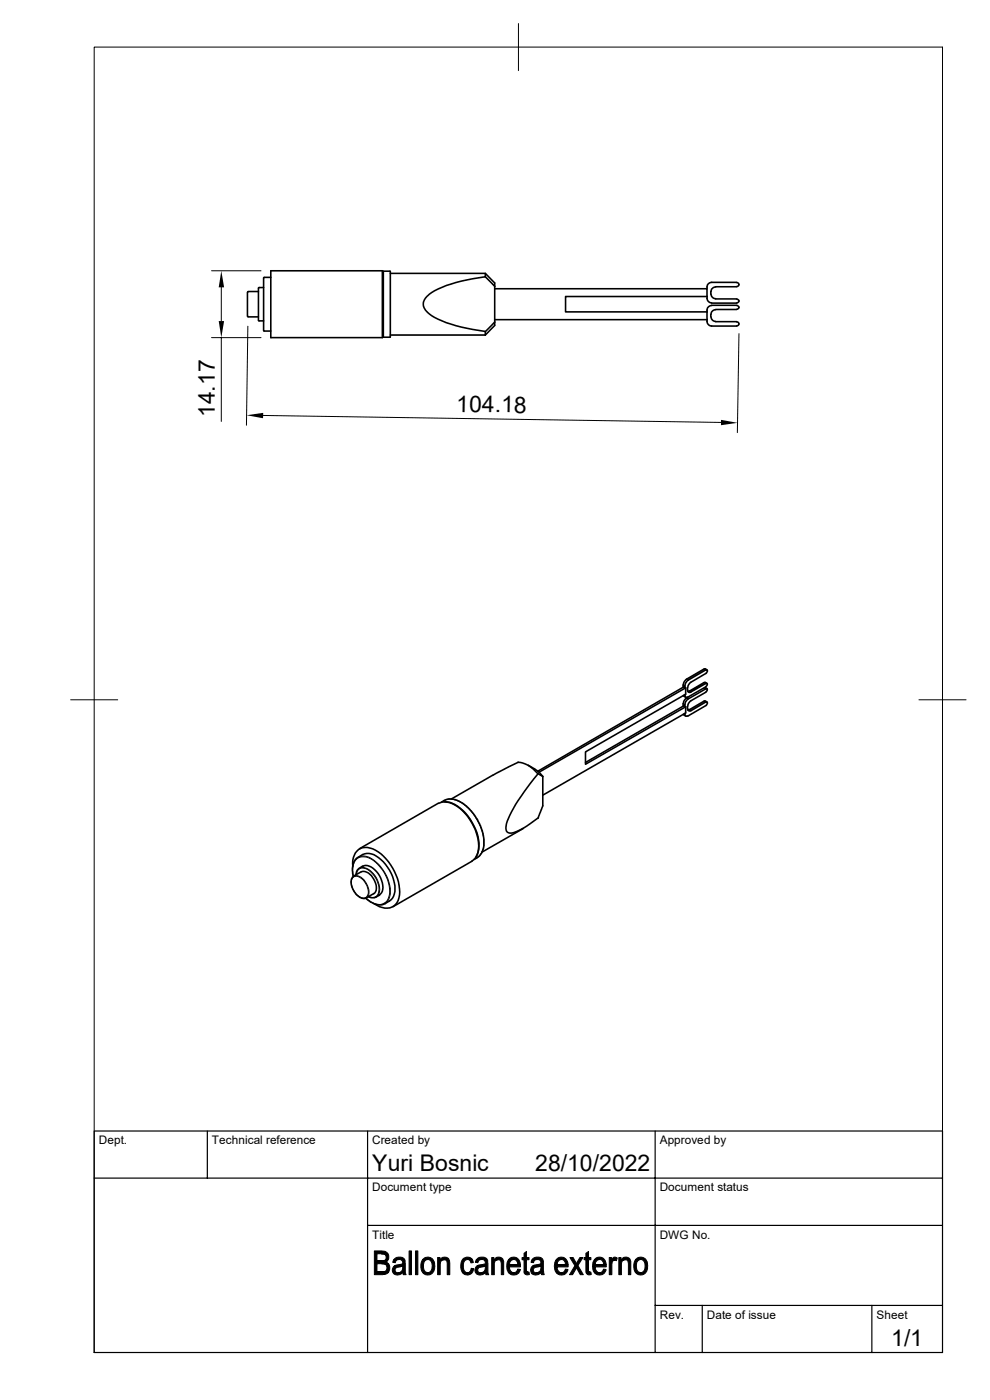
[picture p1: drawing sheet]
<svg xmlns="http://www.w3.org/2000/svg" width="210mm" height="297mm" viewBox="0 0 210 297" stroke-linecap="round" stroke-linejoin="round" font-family="sans-serif">
<g fill="none" stroke="#000" stroke-width=".34">
<path d="M55.9 58.9v11.2M57.4 57.4h23.7v14.2h-23.7zM57.4 58.8l-1.4 .1M81.3 57.5l1.5 .1-.1 13.9h-1.4zM82.8 58h20.2l1.9 2v.7M103 58v.7M103 58.7l1.9 2M103 58.7a30.1 30.1 0 0 0-11.4 3.4l-.5 .3a2.33 2.33 0 0 0 0 4.2 21.7 21.7 0 0 0 9.2 3.3l2.7 .4M156.3 59.9a.43 .43 0 0 1 .5 .5 .43 .43 0 0 1-.5 .4M156.3 59.9h-5.6l-.6 .5-.1 .9M52.5 62v5.1M52.5 67.1l.1 .1"/>
<path d="M52.6 61.9l-.1 .1M52.6 61.8h2.2M52.6 67.2h2.2M54.8 61.1v6.9M54.9 68l1 .1M55.9 61l-1 .1M56 70.1l1.4 .1M82.8 71.1h20.2M104.9 68.3v.7l-1.9 2.1M104.9 61.3h45.1v1.6M104.9 60.7v7.6M104.9 67.8h45.1"/>
<path d="M104.9 68.3l-1.2 1.3a1.43 1.43 0 0 0-.7 1.5M150 62.9h-30v3.3h30M150 62.9l.1 .9 .4 .3 .5 .2M150.8 61.8v.6M150.8 66.7v.5M150.8 67.2l.3 .7 .7 .3M150.8 62.4l.3 .7 .7 .3M151 64.8l-.5 .1-.5 .6v2.7l.3 .7 .7 .3h5.3a.45 .45 0 0 0 .5-.5 .45 .45 0 0 0-.5-.4M151 64.8h5.3M151 64.3h5.3M151.8 65.7l-.5 .1-.3 .4-.2 .5M151.8 60.9l-.5 .1-.3 .3-.2 .5"/>
<path d="M151.8 65.7h4.5M151.8 63.4h4.5M151.8 60.8h4.5M151.8 68.2h4.5M156.3 64.8l.5 .4M156.3 63.5l.5 .4M156.8 65.2l-.5 .4M156.8 63.8l-.5 .5M144.9 145.3v.5M144.9 149.3v.5M145 151.5l.2 .2M145 147.5l.2 .2"/>
<path d="M145.1 151.7l.4 .2M145.1 147.7l.4 .2M145.3 151.4l.2 .5 .5-.1M145.3 149.8l.2 .1v1.4l-30.4 17.4M145.3 145.8l.2 .1v1.4l-21.3 12.2v2.6l21.3-12.2M145.3 147.4v.1M145.3 151.3v.2M145.5 145.9l-31.2 17.9M145.8 146v.4M145.8 149.9v.5M145.9 150.3l.2 .5 .5-.1M145.9 147.9l-.7 .7-.3 .7"/>
<path d="M145.9 145.9l.1-.4 .4-.6 3.5-2.1 .1-.6-.3-.1-3.9 2.3-.4 .7-.1 .7-.2-.1-31 17.9M146.2 150.5l-.3 .1M146.2 146.6l-.3 .1M149.4 148.7l-3.2 1.9M149.4 144.8l-3.2 1.8M149.6 145.9h-.2M149.6 148.7l-.2 .1M149.6 144.8h-.2M149.6 141.9l-4 2.2-.4 .5-.3 .7M149.6 145.9l.4 .2M149.6 148.7l.4 .2M149.6 144.8l.4 .2"/>
<path d="M149.6 141.9l.4 .2M149.7 146.9l-3.3 1.9-.4 .6-.1 .5M149.7 149l.2-.1 .2 .2-.2 .5-3.9 2.3M149.7 145h.2l.2 .2M149.7 145l-3.3 1.9-.4-.1-.1-.4M149.7 148.9l-3.1 1.9M150 146.3l-.3 .5M150 145.2l-.3 .5-3.9 2.3-.4-.2-.1-.4M150.1 146.3l-.2-.2h-.2l-3.7 2.2-.6 .8-.1 .7-.2-.1-20.9 12.1M93 170.4l-16.7 9.6M93 170.4a3.9 3.9 0 0 1 4.1 .8 10.8 10.8 0 0 1 4.3 9.5 3.1 3.1 0 0 1-1.3 2M93.6 170.2l1.6-.7h1l1.2 .5 1.6 1 1.4 1.6 .8 1.1 .7 1.5 .5 1.6 .3 1.2v1.4l-.5 1.6-.6 .7-1 .6"/>
<path d="M94.3 170.1a7.5 7.5 0 0 1 5.9 4.4 8.1 8.1 0 0 1 1.1 6.8l-.3 .4M104.5 164.5l-8.7 5M109.9 161.7a6 6 0 0 1 4.2 2.4M109.9 161.7l-5.3 2.8M111 175.8l-8.7 5M112.1 162.3l1.4 .9M113.5 163.2l.8 .6 .8 1M114.1 164.1l1 .6v6.2l-1 2.7M114.1 164.2a36.4 36.4 0 0 0-6.7 10.6v.5a1.1 1.1 0 0 0 .2 1.2 1.1 1.1 0 0 0 1.3 .2 17 17 0 0 0 5.2-3.1M74.8 183.8a3.5 3.5 0 0 1 2.1-4 6.2 6.2 0 0 1 5.5 3 9.2 9.2 0 0 1 2.1 8.3 2.8 2.8 0 0 1-4 1.3l-1.1-.7M76.6 185l-1.5 .8a2.24 2.24 0 0 0-.1 3l.4 .8 .6 .5a1.62 1.62 0 0 0 1.7 .4l1.6-.9M76.7 185a2.34 2.34 0 0 1 2.6 1.5 2.44 2.44 0 0 1 0 3.1"/>
<path d="M77 183.7l-.7 .5a1.69 1.69 0 0 0-.8 1.4M77 181.3a3.4 3.4 0 0 1 3.8 1.1 8.1 8.1 0 0 1 2.9 7.3 3 3 0 0 1-2.2 2.1 3.7 3.7 0 0 1-3.9-1.3M77 181.3l-1 .6a3.6 3.6 0 0 0-1.1 4M77 183.8a2.58 2.58 0 0 1 2.9 1.1 4.4 4.4 0 0 1 1 4.5l-.4 .5M80.5 189.9l-.7 .4a1.8 1.8 0 0 1-1.6-.1M100.1 182.7l-16.7 9.7"/>
</g>
<g fill="none" stroke="#000" stroke-width=".21">
<path d="M20 10h179.9v276.9h-179.9zM110 5v10M44.9 57.4h10.5M44.9 71.6h10.5M46.9 61v7.1M46.9 71.6v17.8M52.6 69.2l-.3 21M156.8 70.8l-.4 21M55.8 88.1l97.2 1.5M15 148.5h10M144.9 149.3l.4 .2M144.9 145.3l.4 .2"/>
<path d="M145.2 151.4l.1 .1M145.2 147.4l.1 .1M145.6 148.1l.4 .2M145.6 144.1l.4 .2M146.2 150.6l.4 .2M146.2 146.6l.4 .2M149.4 145.9l.3 .2M149.4 148.7l.3 .2M149.4 144.8l.3 .2M149.4 141.9l.3 .2M194.9 148.5h10M94.2 169.8a4.1 4.1 0 0 1 4.6 1.2 10.4 10.4 0 0 1 3.7 9l-.1 .5a2.44 2.44 0 0 1-1.2 1.4"/>
<path d="M74.8 186.2l.3-.2a2.23 2.23 0 0 1 2.5 1.5 2.16 2.16 0 0 1 0 2.9 2.23 2.23 0 0 1-2.5-1.5l-.4-.9a1.88 1.88 0 0 1 .1-1.8zM75 185.9a3.5 3.5 0 0 1 .9-3.9 3.3 3.3 0 0 1 3.9 1 7.9 7.9 0 0 1 2.7 7.2 2.18 2.18 0 0 1-3.3 1.4l-1.6-1.1M75.1 185.8a2.34 2.34 0 0 1 2.6 1.6 2.44 2.44 0 0 1 0 3.1M75.6 185.6a1.45 1.45 0 0 1 .8-1.3 1.45 1.45 0 0 1 1.5 .1 4.7 4.7 0 0 1 2.2 5.5 1.43 1.43 0 0 1-1.9 .3M76 181.9a3.4 3.4 0 0 1 3.8 1 8.1 8.1 0 0 1 2.9 7.3 2.23 2.23 0 0 1-1 1.5M76.3 184.2a2.58 2.58 0 0 1 2.9 1.1 4.4 4.4 0 0 1 1.1 4.5l-.5 .5"/>
</g>
<path d="M20 239.9h179.9v47h-179.9zM44 239.9v10M78 239.9v47M139 239.9v47M20 249.9h179.9M78 260h121.9M139 276.9h60.9M149 276.9v10M185 276.9v10" fill="none" stroke="#000" stroke-width=".25"/>
<g fill="#000" stroke="#000" stroke-width=".21">
<path d="M79.4 265.4l2.3 .1 .6 .5h-2.3v1.5l2.1 .1-.2 .2 .5 .3h-2.4v1.7l2.4 .1-.4 .3-.8 .2h-1.8z" fill-rule="evenodd"/>
<path d="M80.9 266h1.4l.2 .4v.6l-.4 .6-2.1-.1h.9a.8 .8 0 0 0 1-.8 .8 .8 0 0 0-1-.7z" fill-rule="evenodd"/>
<path d="M81 268.1h1.4l.3 .6v.5l-.3 .7-2.4-.1h1.1a.89 .89 0 0 0 1-.9 .89 .89 0 0 0-1.1-.8z" fill-rule="evenodd"/>
<path d="M83.5 267.3l1.2-.1a.73 .73 0 0 0-.8 .7l-.6-.1z" fill-rule="evenodd"/>
<path d="M83.5 268.7l.2-.1h1.7l-.8 .2a.61 .61 0 0 0-.8 .5 .61 .61 0 0 0 .7 .7h.8a1.14 1.14 0 0 1-1.6 .3 1.14 1.14 0 0 1-.2-1.6z" fill-rule="evenodd"/>
<path d="M83.6 267.2a1.35 1.35 0 0 1 1.3-.5 1.35 1.35 0 0 1 1 .9l.1 2.4 .1 .4h-.5l-.1-.4h-.7l.6-.7v-.7h-1.7l1.1-.3a.55 .55 0 0 0 .6-.6 .55 .55 0 0 0-.6-.5z" fill-rule="evenodd"/>
<path d="M84.5 270h1z" fill-rule="evenodd"/>
<path d="M86.8 265.4h.5v5h-.5z" fill-rule="evenodd"/>
<path d="M88.1 265.4h.5v5h-.5z" fill-rule="evenodd"/>
<path d="M89.7 267.2h1.1a1.31 1.31 0 0 0-.9 1.9l.3 .6 .6 .3h-1.1a2.62 2.62 0 0 1 0-2.8z" fill-rule="evenodd"/>
<path d="M89.7 267.2a1.51 1.51 0 0 1 1.8-.3 1.51 1.51 0 0 1 .7 1.7 1.51 1.51 0 0 1-.7 1.7 1.51 1.51 0 0 1-1.8-.3h1.1a1.58 1.58 0 0 0 .5-2.5l-.4-.3z" fill-rule="evenodd"/>
<path d="M92.8 266.8h.5v.5h.6l-.5 .6v2.5h-.6z" fill-rule="evenodd"/>
<path d="M93.4 267.2l.8 .1z" fill-rule="evenodd"/>
<path d="M93.6 267a1.14 1.14 0 0 1 1.3-.1 1.14 1.14 0 0 1 .5 1.3v2.2h-.5l-.1-2.6a.51 .51 0 0 0-.6-.5l-.8-.1z" fill-rule="evenodd"/>
<path d="M98.3 267a1.34 1.34 0 0 1 1.9 .2h-1a1.27 1.27 0 0 0-.9 1.7l.2 .7 .3 .3 .4 .1h-1.1a2.69 2.69 0 0 1 .2-3z" fill-rule="evenodd"/>
<path d="M98.1 270l1.4-.1 .3-.2 .1-.6 .6 .1a1.34 1.34 0 0 1-.9 1.2 1.34 1.34 0 0 1-1.5-.4z" fill-rule="evenodd"/>
<path d="M99.2 267.2h1l.2 .6-.5 .1v-.1a.65 .65 0 0 0-.7-.6z" fill-rule="evenodd"/>
<path d="M101 267.3l1.2-.1a.73 .73 0 0 0-.8 .7l-.6-.1z" fill-rule="evenodd"/>
<path d="M101 268.7l.2-.1h1.8l-.8 .2a.61 .61 0 0 0-.8 .5 .61 .61 0 0 0 .6 .7h.9a1.14 1.14 0 0 1-1.6 .3 1.14 1.14 0 0 1-.3-1.6z" fill-rule="evenodd"/>
<path d="M101.1 267.2a1.35 1.35 0 0 1 1.3-.5 1.35 1.35 0 0 1 1.1 .9v2.4l.2 .4h-.6l-.1-.4h-.7l.6-.7 .1-.7h-1.8l1.1-.3a.55 .55 0 0 0 .7-.6 .55 .55 0 0 0-.7-.5z" fill-rule="evenodd"/>
<path d="M102 270h1z" fill-rule="evenodd"/>
<path d="M104.3 266.8h.5v.5h.5l-.3 .2-.1 .5v2.4h-.6z" fill-rule="evenodd"/>
<path d="M104.8 267.3h.9z" fill-rule="evenodd"/>
<path d="M105 267a1.12 1.12 0 0 1 1.4-.1 1.12 1.12 0 0 1 .4 1.3v2.2h-.5l-.1-2.9-.4-.2-.9-.1z" fill-rule="evenodd"/>
<path d="M107.9 267.2h1.1l-.6 .2-.3 .9h2.3v.5h-2.4l.3 .9 .7 .3h-1.1a2.51 2.51 0 0 1 0-2.8z" fill-rule="evenodd"/>
<path d="M107.9 267.2a1.42 1.42 0 0 1 1.6-.4 1.42 1.42 0 0 1 .9 1.5h-2.3h1.8l-.1-.5-.4-.5z" fill-rule="evenodd"/>
<path d="M107.9 270h1.4l.3-.3 .2-.5 .6 .1a1.45 1.45 0 0 1-1 1.1 1.45 1.45 0 0 1-1.5-.4z" fill-rule="evenodd"/>
<path d="M111.2 265.9l.5-.4v1.3h.5v.5h-.5v2.3l.3 .3h-.8v-2.6h-.5v-.5h.5z" fill-rule="evenodd"/>
<path d="M111.2 269.9h1l.1 .5-.4 .1a.65 .65 0 0 1-.7-.6z" fill-rule="evenodd"/>
<path d="M112.8 267.3l1.2-.1a.8 .8 0 0 0-.8 .7l-.6-.1z" fill-rule="evenodd"/>
<path d="M112.8 268.7l.2-.1h1.8l-.6 .2a.75 .75 0 0 0-.8 .2 .75 .75 0 0 0-.1 .8l.3 .2h1.1a1.16 1.16 0 0 1-1.5 .4 1.16 1.16 0 0 1-.6-1.4z" fill-rule="evenodd"/>
<path d="M112.9 267.1a1.5 1.5 0 0 1 2.3 .2l.2 3.1h-.5l-.1-.4h-.7l.6-.6 .1-.8h-1.8l1.1-.3a.56 .56 0 0 0 .7-.6 .56 .56 0 0 0-.8-.5z" fill-rule="evenodd"/>
<path d="M113.7 270h1.1z" fill-rule="evenodd"/>
<path d="M118 267.3l1.1-.1-.6 .2-.3 .9h2.3v.5h-2.3l.2 .9 .7 .3h-1.1a2.55 2.55 0 0 1 0-2.7z" fill-rule="evenodd"/>
<path d="M118.1 267.1a1.42 1.42 0 0 1 1.6-.3 1.42 1.42 0 0 1 .8 1.5h-2.3h1.8l-.2-.8-.3-.2-1.5-.1z" fill-rule="evenodd"/>
<path d="M118 270h1.4l.3-.3 .2-.5 .6 .1a1.41 1.41 0 0 1-1 1.1 1.41 1.41 0 0 1-1.5-.4z" fill-rule="evenodd"/>
<path d="M120.9 266.8h.7l2.1 3.6h-.6z" fill-rule="evenodd"/>
<path d="M122 268.5l.3 .5-.8 1.4h-.7z" fill-rule="evenodd"/>
<path d="M123 266.8h.7l-1.1 1.7-.3-.4z" fill-rule="evenodd"/>
<path d="M124.3 265.9l.5-.4v1.3h.5v.5h-.5v2.4l.3 .2h-.8v-.2v-2.4h-.4v-.5h.4z" fill-rule="evenodd"/>
<path d="M124.3 269.9h1l.1 .5h-.6l-.4-.2z" fill-rule="evenodd"/>
<path d="M126.1 267.2h1.1l-.6 .2-.3 .9h2.3v.5h-2.4l.3 .9 .7 .3h-1.1a2.51 2.51 0 0 1 0-2.8z" fill-rule="evenodd"/>
<path d="M126.2 267.1a1.42 1.42 0 0 1 1.6-.3 1.42 1.42 0 0 1 .8 1.5h-2.3h1.8l-.1-.5-.4-.5-1.5-.1z" fill-rule="evenodd"/>
<path d="M126.1 270h1.4l.3-.3 .2-.5 .6 .1a1.41 1.41 0 0 1-1 1.1 1.41 1.41 0 0 1-1.5-.4z" fill-rule="evenodd"/>
<path d="M129.2 266.8h.5v.5h.7a1.01 1.01 0 0 0-.6 1.2v1.9h-.6z" fill-rule="evenodd"/>
<path d="M130 266.9l.3-.2 .6 .1-.1 .7-1.1-.2z" fill-rule="evenodd"/>
<path d="M131.3 266.8h.4v.5h.6l-.3 .2-.2 .5v2.4h-.5z" fill-rule="evenodd"/>
<path d="M131.8 267.2l.8 .1h-.9z" fill-rule="evenodd"/>
<path d="M132 267a1.12 1.12 0 0 1 1.4-.1 1.12 1.12 0 0 1 .4 1.3v2.2h-.5l-.1-2.9-.4-.2-1-.1z" fill-rule="evenodd"/>
<path d="M134.8 267.2h1.1a1.31 1.31 0 0 0-.9 1.9l.3 .6 .6 .3h-1a2.62 2.62 0 0 1-.1-2.8z" fill-rule="evenodd"/>
<path d="M134.8 267.2a1.51 1.51 0 0 1 1.8-.3 1.51 1.51 0 0 1 .8 1.7 1.51 1.51 0 0 1-.7 1.7 1.51 1.51 0 0 1-1.8-.3h1a1.58 1.58 0 0 0 .6-2.5l-.4-.3z" fill-rule="evenodd"/>
</g>
<path d="M46.9 57.4l.6 3.6h-1.1zM46.4 68.1h1.1l-.6 3.5zM52.3 88.1l3.5-.5v1.1zM153 89.1l3.5 .6-3.5 .5z" fill="#000"/>
<g font-size="4.9">
<text x="45.6" y="88.5" transform="rotate(-90 45.6 88.5)">14.17</text>
<text x="96.8" y="87.3" transform="rotate(1 96.8 87.3)">104.18</text>
<text x="79" y="248.5">Yuri Bosnic</text>
<text x="113.5" y="248.5">28/10/2022</text>
<text x="189.1" y="285.6">1/1</text>
</g>
<g font-size="2.5">
<text x="21" y="242.7">Dept.</text>
<text x="45" y="242.7">Technical reference</text>
<text x="78.9" y="242.7">Created by</text>
<text x="140" y="242.7">Approved by</text>
<text x="79" y="252.8">Document type</text>
<text x="139.9" y="252.8">Document status</text>
<text x="79" y="262.8">Title</text>
<text x="139.9" y="262.8">DWG No.</text>
<text x="140" y="279.7">Rev.</text>
<text x="149.9" y="279.7">Date of issue</text>
<text x="186" y="279.7">Sheet</text>
</g>
</svg>
